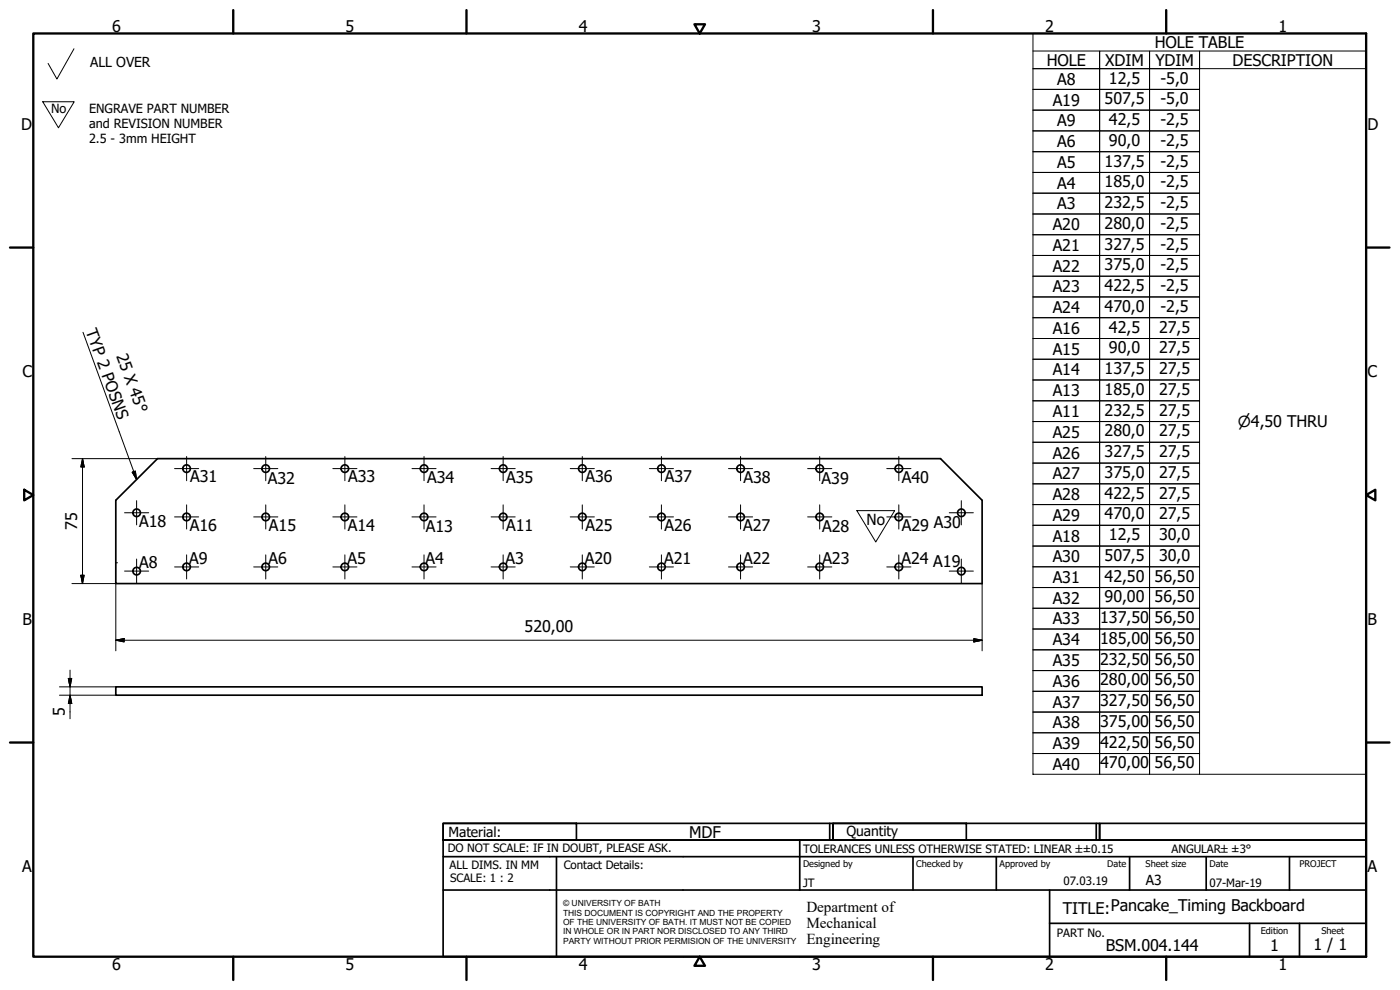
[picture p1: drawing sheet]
<svg xmlns="http://www.w3.org/2000/svg" width="420mm" height="297mm" viewBox="0 0 420 297" stroke-linecap="round" stroke-linejoin="round" font-family="sans-serif">
<!-- layer: Visible (ISO) -->
<g fill="none" stroke="#000" stroke-width=".51">
<path d="M34.8 150.1l12.5-12.5h235l12.4 12.5v25h-259.9zM34.8 206.1h259.9v2.5h-259.9z"/>
<circle cx="41" cy="153.9" r="1.13"/>
<circle cx="56" cy="155.1" r="1.13"/>
<circle cx="56" cy="140.6" r="1.13"/>
<circle cx="79.7" cy="155.1" r="1.13"/>
<circle cx="79.7" cy="140.6" r="1.13"/>
<circle cx="103.5" cy="155.1" r="1.13"/>
<circle cx="103.5" cy="140.6" r="1.13"/>
<circle cx="127.3" cy="155.1" r="1.13"/>
<circle cx="127.3" cy="140.6" r="1.13"/>
<circle cx="151" cy="155.1" r="1.13"/>
<circle cx="151" cy="140.6" r="1.13"/>
<circle cx="174.8" cy="155.1" r="1.13"/>
<circle cx="174.8" cy="140.6" r="1.13"/>
<circle cx="198.5" cy="155.1" r="1.13"/>
<circle cx="198.5" cy="140.6" r="1.13"/>
<circle cx="222.3" cy="155.1" r="1.13"/>
<circle cx="222.3" cy="140.6" r="1.13"/>
<circle cx="246" cy="155.1" r="1.13"/>
<circle cx="246" cy="140.6" r="1.13"/>
<circle cx="269.8" cy="155.1" r="1.13"/>
<circle cx="269.8" cy="140.6" r="1.13"/>
<circle cx="288.5" cy="153.9" r="1.13"/>
<circle cx="41" cy="171.4" r="1.13"/>
<circle cx="56" cy="170.1" r="1.13"/>
<circle cx="79.7" cy="170.1" r="1.13"/>
<circle cx="103.5" cy="170.1" r="1.13"/>
<circle cx="127.3" cy="170.1" r="1.13"/>
<circle cx="151" cy="170.1" r="1.13"/>
<circle cx="174.8" cy="170.1" r="1.13"/>
<circle cx="198.5" cy="170.1" r="1.13"/>
<circle cx="222.3" cy="170.1" r="1.13"/>
<circle cx="246" cy="170.1" r="1.13"/>
<circle cx="269.8" cy="170.1" r="1.13"/>
<circle cx="288.5" cy="171.4" r="1.13"/>
</g>
<!-- layer: Border (ISO) -->
<g fill="none" stroke="#000" stroke-width=".7">
<path d="M10 10h400v277h-400zM70 3v7M140 3v7M208.4 7.3h3.2l-1.6 2.7zM280 3v7M350 3v7M3 74.3h7M410 74.3h7M7.3 146.9l2.7 1.6-2.7 1.6zM410 148.5l2.7-1.6v3.2zM3 222.8h7M410 222.8h7"/>
<path d="M70 287v7M140 287v7M210 287l1.6 2.8h-3.2zM280 287v7M350 287v7"/>
</g>
<!-- layer: Title (ISO) -->
<g fill="none" stroke="#000" stroke-width=".51">
<path d="M133 247h40v5h-40zM133 247h117v5h-117zM133 257v-5h277v5M133 257h277v30h-277zM167 257v30M240 252v15M249 247v5M250 247h40v5h-40zM250 247h80v5h-80zM274 257v10M299 257v10M329 247v5"/>
<path d="M330 247h80v5h-80zM339 257v10M362 257v10M387 257v10M133 267h277M315 277h95M315 267v20M375 277v10M390 277v10"/>
</g>
<!-- layer: Sketch Geometry (ISO) -->
<path d="M22.2 14.6l-5.1 9.1-2.7-4.7M12.8 30.5h9.5l-4.8 7.8zM257.2 153.2h11.3l-5.7 9.4zM34.8 168.9h.5" fill="none" stroke="#000" stroke-width=".3"/>
<!-- layer: Symbol (ISO) -->
<g fill="none" stroke="#000" stroke-width=".3">
<path d="M310 15.3h20v5.3h-20h20v6.2h-20h20v6.2h-20h20v6.3h-20h20v6.2h-20h20v6.2h-20h20v6.3h-20h20v6.2h-20h20v6.2h-20h20v6.3h-20h20v6.2h-20h20v6.2h-20h20v6.2h-20h20v6.3h-20h20v6.2h-20h20v6.2h-20h20v6.3h-20h20v6.2h-20h20v6.2h-20h20v6.2h-20h20v6.3h-20h20v6.2h-20h20v6.2h-20h20v6.2h-20h20v6.3h-20h20v6.2h-20h20v6.2h-20h20v6.2h-20h20v6.3h-20h20v6.2h-20h20v6.2h-20h20v6.2h-20h20v6.3h-20h20v6.2h-20h20v6.2v-6.2h15v6.2v-6.2h15v6.2M310 10h100v222.3h-100zM330 15.3h15v5.3h-15zM345 15.3h15v5.3h-15zM410 15.3h-50v5.3h50M330 20.6h15v6.2h-15zM330 26.8h15v6.2h-15zM330 33h15v6.3h-15zM330 39.3h15v6.2h-15zM345 20.6h15v6.2h-15zM345 26.8h15v6.2h-15zM345 33h15v6.3h-15z"/>
<path d="M345 39.3h15v6.2h-15zM330 45.5h15v6.2h-15zM330 51.7h15v6.3h-15zM330 58h15v6.2h-15zM345 45.5h15v6.2h-15zM345 51.7h15v6.3h-15zM345 58h15v6.2h-15zM330 64.2h15v6.2h-15zM330 70.4h15v6.3h-15zM330 76.7h15v6.2h-15zM345 64.2h15v6.2h-15zM345 70.4h15v6.3h-15z"/>
<path d="M345 76.7h15v6.2h-15zM24.9 99.7l16.1 44.2M330 82.9h15v6.2h-15zM330 89.1h15v6.2h-15zM330 95.3h15v6.3h-15zM345 82.9h15v6.2h-15zM345 89.1h15v6.2h-15zM345 95.3h15v6.3h-15zM330 101.6h15v6.2h-15zM330 107.8h15v6.2h-15zM330 114h15v6.3h-15zM345 101.6h15v6.2h-15z"/>
<path d="M345 107.8h15v6.2h-15zM345 114h15v6.3h-15zM330 120.3h15v6.2h-15zM330 126.5h15v6.2h-15zM330 132.7h15v6.2h-15zM330 138.9h15v6.3h-15zM345 120.3h15v6.2h-15zM345 126.5h15v6.2h-15zM345 132.7h15v6.2h-15zM345 138.9h15v6.3h-15zM39.7 141.7l.9-.4 .4 2.6zM330 145.2h15v6.2h-15z"/>
<path d="M330 151.4h15v6.2h-15zM330 157.6h15v6.2h-15zM345 145.2h15v6.2h-15zM345 151.4h15v6.2h-15zM345 157.6h15v6.2h-15zM330 163.8h15v6.3h-15zM330 170.1h15v6.2h-15zM330 176.3h15v6.2h-15zM345 163.8h15v6.3h-15zM345 170.1h15v6.2h-15zM345 176.3h15v6.2h-15zM330 182.5h15v6.2h-15z"/>
<path d="M330 188.7h15v6.3h-15zM330 195h15v6.2h-15zM345 182.5h15v6.2h-15zM345 188.7h15v6.3h-15zM345 195h15v6.2h-15zM330 201.2h15v6.2h-15zM330 207.4h15v6.2h-15zM330 213.6h15v6.3h-15zM330 219.9h15v6.2h-15zM345 201.2h15v6.2h-15zM345 207.4h15v6.2h-15zM345 213.6h15v6.3h-15z"/>
<path d="M345 219.9h15v6.2h-15z"/>
</g>
<!-- layer: Sketch Geometry (ISO) -->
<path d="M262.8 172h.1" fill="none" stroke="#fff" stroke-width=".3"/>
<!-- layer: Center Mark (ISO) -->
<g fill="none" stroke="#000" stroke-width=".3">
<path d="M56 137v7.2M79.8 137v7.2M103.5 137v7.2M127.3 137v7.2M151 137v7.2M174.8 137v7.2M198.5 137v7.2M222.2 137v7.2M246 137v7.2M269.7 137v7.2M37.4 153.8h7.2M41 150.2v7.3"/>
<path d="M52.4 155.1h7.2M52.4 140.6h7.2M56 151.5v7.2M76.1 155.1h7.3M76.1 140.6h7.3M79.8 151.5v7.2M99.9 155.1h7.2M99.9 140.6h7.2M103.5 151.5v7.2M123.6 155.1h7.3M123.6 140.6h7.3M127.3 151.5v7.2"/>
<path d="M147.4 155.1h7.2M147.4 140.6h7.2M151 151.5v7.2M171.1 155.1h7.3M171.1 140.6h7.3M174.8 151.5v7.2M194.9 155.1h7.2M194.9 140.6h7.2M198.5 151.5v7.2M218.6 155.1h7.3M218.6 140.6h7.3M222.2 151.5v7.2"/>
<path d="M242.4 155.1h7.2M242.4 140.6h7.2M246 151.5v7.2M266.1 155.1h7.3M266.1 140.6h7.3M269.7 151.5v7.2M284.9 153.8h7.2M288.5 150.2v7.3M37.4 171.4h7.2M41 167.7v7.3M52.4 170.1h7.2M56 166.5v7.2"/>
<path d="M76.1 170.1h7.3M79.8 166.5v7.2M99.9 170.1h7.2M103.5 166.5v7.2M123.6 170.1h7.3M127.3 166.5v7.2M147.4 170.1h7.2M151 166.5v7.2M171.1 170.1h7.3M174.8 166.5v7.2M194.9 170.1h7.2M198.5 166.5v7.2"/>
<path d="M218.6 170.1h7.3M222.2 166.5v7.2M242.4 170.1h7.2M246 166.5v7.2M266.1 170.1h7.3M269.7 166.5v7.2M284.9 171.4h7.2M288.5 167.7v7.3"/>
</g>
<!-- layer: Dimension (ISO) -->
<g fill="none" stroke="#000" stroke-width=".3">
<path d="M21.6 137.6h25.7M24.8 137.6l.5 2.5h-1zM24.8 137.6v37.5M21.6 175.1h13.2v20.2M24.3 172.6h1l-.5 2.5zM294.7 175.1v20.2M34.8 192.1l2.5-.5v1zM34.8 192.1h259.9M292.2 191.6l2.5 .5-2.5 .5zM17.8 208.6h17M17.8 206.1h17M20.5 203.6h1l-.5 2.5z"/>
<path d="M21 208.6l.5 2.5h-1zM21 201.1v14.6"/>
</g>
<path d="M24.8 137.6l.5 2.5zM24.8 137.6l.5 2.5h-1zM24.3 172.6l.5 2.5zM24.3 172.6h1l-.5 2.5zM34.8 192.1l2.5-.5zM34.8 192.1l2.5-.5v1zM292.2 192.6l2.5-.5zM292.2 191.6l2.5 .5-2.5 .5zM20.5 203.6l.5 2.5zM20.5 203.6h1l-.5 2.5zM21 208.6l.5 2.5zM21 208.6l.5 2.5h-1z" fill="#000" stroke="#000" stroke-width=".3"/>
<!-- layer: Symbol (ISO) -->
<path d="M39.7 141.7l1.3 2.2zM39.7 141.7l.9-.4 .4 2.6z" fill="#000" stroke="#000" stroke-width=".3"/>
<g font-size="4.8">
<text x="33.7" y="9.6">6</text>
<text x="103.7" y="9.6">5</text>
<text x="173.7" y="9.6">4</text>
<text x="243.7" y="9.6">3</text>
<text x="313.7" y="9.6">2</text>
<text x="383.7" y="9.6">1</text>
<text x="346.6" y="14.4">HOLE TABLE</text>
<text x="314.1" y="19.7">HOLE</text>
<text x="331.7" y="19.7">XDIM</text>
<text x="346.7" y="19.7">YDIM</text>
<text x="369.9" y="19.7">DESCRIPTION</text>
<text x="317.2" y="25.5">A8</text>
<text x="332.8" y="25.1">12,5</text>
<text x="348.3" y="25.1">-5,0</text>
<text x="315.9" y="31.7">A19</text>
<text x="331.5" y="31.3">507,5</text>
<text x="348.3" y="31.3">-5,0</text>
<text x="6.3" y="38.9">D</text>
<text x="317.2" y="37.9">A9</text>
<text x="332.8" y="37.5">42,5</text>
<text x="348.3" y="37.5">-2,5</text>
<text x="410.4" y="38.9">D</text>
<text x="317.2" y="44.1">A6</text>
<text x="332.8" y="43.7">90,0</text>
<text x="348.3" y="43.7">-2,5</text>
<text x="317.2" y="50.3">A5</text>
<text x="331.5" y="50">137,5</text>
<text x="348.3" y="50">-2,5</text>
<text x="317.2" y="56.6">A4</text>
<text x="331.5" y="56.2">185,0</text>
<text x="348.3" y="56.2">-2,5</text>
<text x="317.2" y="62.8">A3</text>
<text x="331.5" y="62.4">232,5</text>
<text x="348.3" y="62.4">-2,5</text>
<text x="315.9" y="69.1">A20</text>
<text x="331.5" y="68.7">280,0</text>
<text x="348.3" y="68.7">-2,5</text>
<text x="315.9" y="75.3">A21</text>
<text x="331.5" y="74.9">327,5</text>
<text x="348.3" y="74.9">-2,5</text>
<text x="315.9" y="81.6">A22</text>
<text x="331.5" y="81.1">375,0</text>
<text x="348.3" y="81.1">-2,5</text>
<text x="315.9" y="87.7">A23</text>
<text x="331.5" y="87.3">422,5</text>
<text x="348.3" y="87.3">-2,5</text>
<text x="315.9" y="94">A24</text>
<text x="331.5" y="93.6">470,0</text>
<text x="348.3" y="93.6">-2,5</text>
<text x="25.7" y="99.4" transform="rotate(70 25.7 99.4)">TYP 2 POSNS</text>
<text x="315.9" y="100.2">A16</text>
<text x="332.8" y="99.8">42,5</text>
<text x="347.8" y="99.8">27,5</text>
<text x="34.9" y="106.7" transform="rotate(70 34.9 106.7)">25 X 45°</text>
<text x="315.9" y="106.4">A15</text>
<text x="332.8" y="106">90,0</text>
<text x="347.8" y="106">27,5</text>
<text x="6.7" y="113.2">C</text>
<text x="315.9" y="112.7">A14</text>
<text x="331.5" y="112.3">137,5</text>
<text x="347.8" y="112.3">27,5</text>
<text x="410.4" y="113.2">C</text>
<text x="315.9" y="118.9">A13</text>
<text x="331.5" y="118.5">185,0</text>
<text x="347.8" y="118.5">27,5</text>
<text x="315.9" y="125.1">A11</text>
<text x="331.5" y="124.7">232,5</text>
<text x="347.8" y="124.7">27,5</text>
<text x="315.9" y="131.3">A25</text>
<text x="331.5" y="130.9">280,0</text>
<text x="347.8" y="130.9">27,5</text>
<text x="315.9" y="137.6">A26</text>
<text x="331.5" y="137.2">327,5</text>
<text x="347.8" y="137.2">27,5</text>
<text x="315.9" y="143.8">A27</text>
<text x="331.5" y="143.4">375,0</text>
<text x="347.8" y="143.4">27,5</text>
<text x="57.1" y="144.6">A31</text>
<text x="80.4" y="145.1">A32</text>
<text x="104.5" y="144.7">A33</text>
<text x="128.2" y="144.8">A34</text>
<text x="151.9" y="144.8">A35</text>
<text x="175.7" y="144.7">A36</text>
<text x="199.5" y="144.7">A37</text>
<text x="223.1" y="144.9">A38</text>
<text x="246.6" y="145.1">A39</text>
<text x="270.7" y="144.8">A40</text>
<text x="331.5" y="149.6">422,5</text>
<text x="347.8" y="149.6">27,5</text>
<text x="315.9" y="150">A28</text>
<text x="331.5" y="155.8">470,0</text>
<text x="347.8" y="155.9">27,5</text>
<text x="23.2" y="159" transform="rotate(-90 23.2 159)">75</text>
<text x="41.8" y="158.2">A18</text>
<text x="57" y="159.2">A16</text>
<text x="80.7" y="159.2">A15</text>
<text x="104.4" y="159.3">A14</text>
<text x="127.8" y="159.7">A13</text>
<text x="151.9" y="159.2">A11</text>
<text x="175.7" y="159.2">A25</text>
<text x="199.4" y="159.3">A26</text>
<text x="223.1" y="159.5">A27</text>
<text x="246.8" y="159.5">A28</text>
<text x="270.6" y="159.4">A29 A30</text>
<text x="315.9" y="156.3">A29</text>
<text x="315.9" y="162.5">A18</text>
<text x="332.8" y="162.1">12,5</text>
<text x="347.8" y="162.1">30,0</text>
<text x="41.8" y="170.5">A8</text>
<text x="56.8" y="169.2">A9</text>
<text x="80.6" y="169.2">A6</text>
<text x="104.3" y="169.2">A5</text>
<text x="127.7" y="169.1">A4</text>
<text x="151.7" y="169.1">A3</text>
<text x="175.6" y="169.2">A20</text>
<text x="199.3" y="169.3">A21</text>
<text x="223.1" y="169.3">A22</text>
<text x="246.8" y="169.2">A23</text>
<text x="270.6" y="169.3">A24 A19</text>
<text x="315.9" y="168.7">A30</text>
<text x="331.5" y="168.3">507,5</text>
<text x="347.8" y="168.3">30,0</text>
<text x="315.9" y="174.9">A31</text>
<text x="331.5" y="174.5">42,50</text>
<text x="346.5" y="174.5">56,50</text>
<text x="315.9" y="181.2">A32</text>
<text x="331.5" y="180.7">90,00</text>
<text x="346.5" y="180.7">56,50</text>
<text x="6.8" y="187.4">B</text>
<text x="157.5" y="189.7">520,00</text>
<text x="315.9" y="187.4">A33</text>
<text x="330.2" y="187">137,50</text>
<text x="346.5" y="187">56,50</text>
<text x="410.4" y="187.4">B</text>
<text x="315.9" y="193.6">A34</text>
<text x="330.2" y="193.2">185,00</text>
<text x="346.5" y="193.2">56,50</text>
<text x="315.9" y="199.8">A35</text>
<text x="330.2" y="199.4">232,50</text>
<text x="346.5" y="199.4">56,50</text>
<text x="315.9" y="206">A36</text>
<text x="330.2" y="205.7">280,00</text>
<text x="346.5" y="205.7">56,50</text>
<text x="19.4" y="214.9" transform="rotate(-90 19.4 214.9)">5</text>
<text x="315.9" y="212.3">A37</text>
<text x="330.2" y="211.9">327,50</text>
<text x="346.5" y="211.9">56,50</text>
<text x="315.9" y="218.5">A38</text>
<text x="330.2" y="218.1">375,00</text>
<text x="346.5" y="218.1">56,50</text>
<text x="315.9" y="224.7">A39</text>
<text x="330.2" y="224.3">422,50</text>
<text x="346.5" y="224.3">56,50</text>
<text x="315.9" y="231">A40</text>
<text x="330.2" y="230.6">470,00</text>
<text x="346.5" y="230.6">56,50</text>
<text x="206.8" y="251.4">MDF</text>
<text x="6.7" y="261.7">A</text>
<text x="410.4" y="261.7">A</text>
<text x="319" y="274.2">TITLE:Pancake_Timing Backboard</text>
<text x="331.9" y="285.3">BSM.004.144</text>
<text x="381.2" y="285.3">1</text>
<text x="394.2" y="285">1 / 1</text>
<text x="33.7" y="291">6</text>
<text x="103.7" y="290.9">5</text>
<text x="173.7" y="290.9">4</text>
<text x="243.7" y="291">3</text>
<text x="313.7" y="291">2</text>
<text x="383.7" y="290.9">1</text>
</g>
<g font-size="4.6">
<text x="371.5" y="128.2">⌀4,50 THRU</text>
<text x="260.1" y="157.7">No</text>
<text x="242" y="273.7">Department of</text>
<text x="242" y="278.4">Mechanical</text>
<text x="242" y="283.2">Engineering</text>
</g>
<g font-size="4.1">
<text x="27.1" y="20.1">ALL OVER</text>
<text x="134.6" y="251.1">Material:</text>
<text x="254" y="250.8">Quantity</text>
<text x="343.9" y="265.6">A3</text>
</g>
<g font-size="3.8">
<text x="15.4" y="33.9">No</text>
<text x="26.8" y="33.8">ENGRAVE PART NUMBER</text>
<text x="26.8" y="38.3">and REVISION NUMBER</text>
<text x="26.8" y="42.8">2.5 - 3mm HEIGHT</text>
</g>
<g font-size="3.5">
<text x="134.4" y="255.6">DO NOT SCALE: IF IN DOUBT, PLEASE ASK.</text>
<text x="241" y="256">TOLERANCES UNLESS OTHERWISE STATED: LINEAR ±±0.15</text>
<text x="351.6" y="256">ANGULAR±±3°</text>
<text x="134.9" y="260.6">ALL DIMS. IN MM</text>
<text x="169.2" y="260.6">Contact Details:</text>
<text x="135.1" y="264.8">SCALE: 1 : 2</text>
<text x="241" y="266">JT</text>
<text x="319.2" y="265.5">07.03.19</text>
<text x="363" y="266">07-Mar-19</text>
<text x="317.2" y="281.2">PART No.</text>
</g>
<g font-size="2.8">
<text x="241" y="260.1">Designed by</text>
<text x="275" y="260.1">Checked by</text>
<text x="300" y="260.1">Approved by</text>
<text x="332.3" y="260">Date</text>
<text x="343.8" y="260.1">Sheet size</text>
<text x="363" y="260">Date</text>
<text x="390" y="260.1">PROJECT</text>
<text x="378.4" y="280.1">Edition</text>
<text x="396.6" y="280.1">Sheet</text>
</g>
<g font-size="2.5">
<text x="169" y="271.9">© UNIVERSITY OF BATH</text>
<text x="169" y="274.7">THIS DOCUMENT IS COPYRIGHT AND THE PROPERTY</text>
<text x="169" y="277.5">OF THE UNIVERSITY OF BATH. IT MUST NOT BE COPIED</text>
<text x="169" y="280.4">IN WHOLE OR IN PART NOR DISCLOSED TO ANY THIRD</text>
<text x="169" y="283.2">PARTY WITHOUT PRIOR PERMISION OF THE UNIVERSITY</text>
</g>
</svg>
